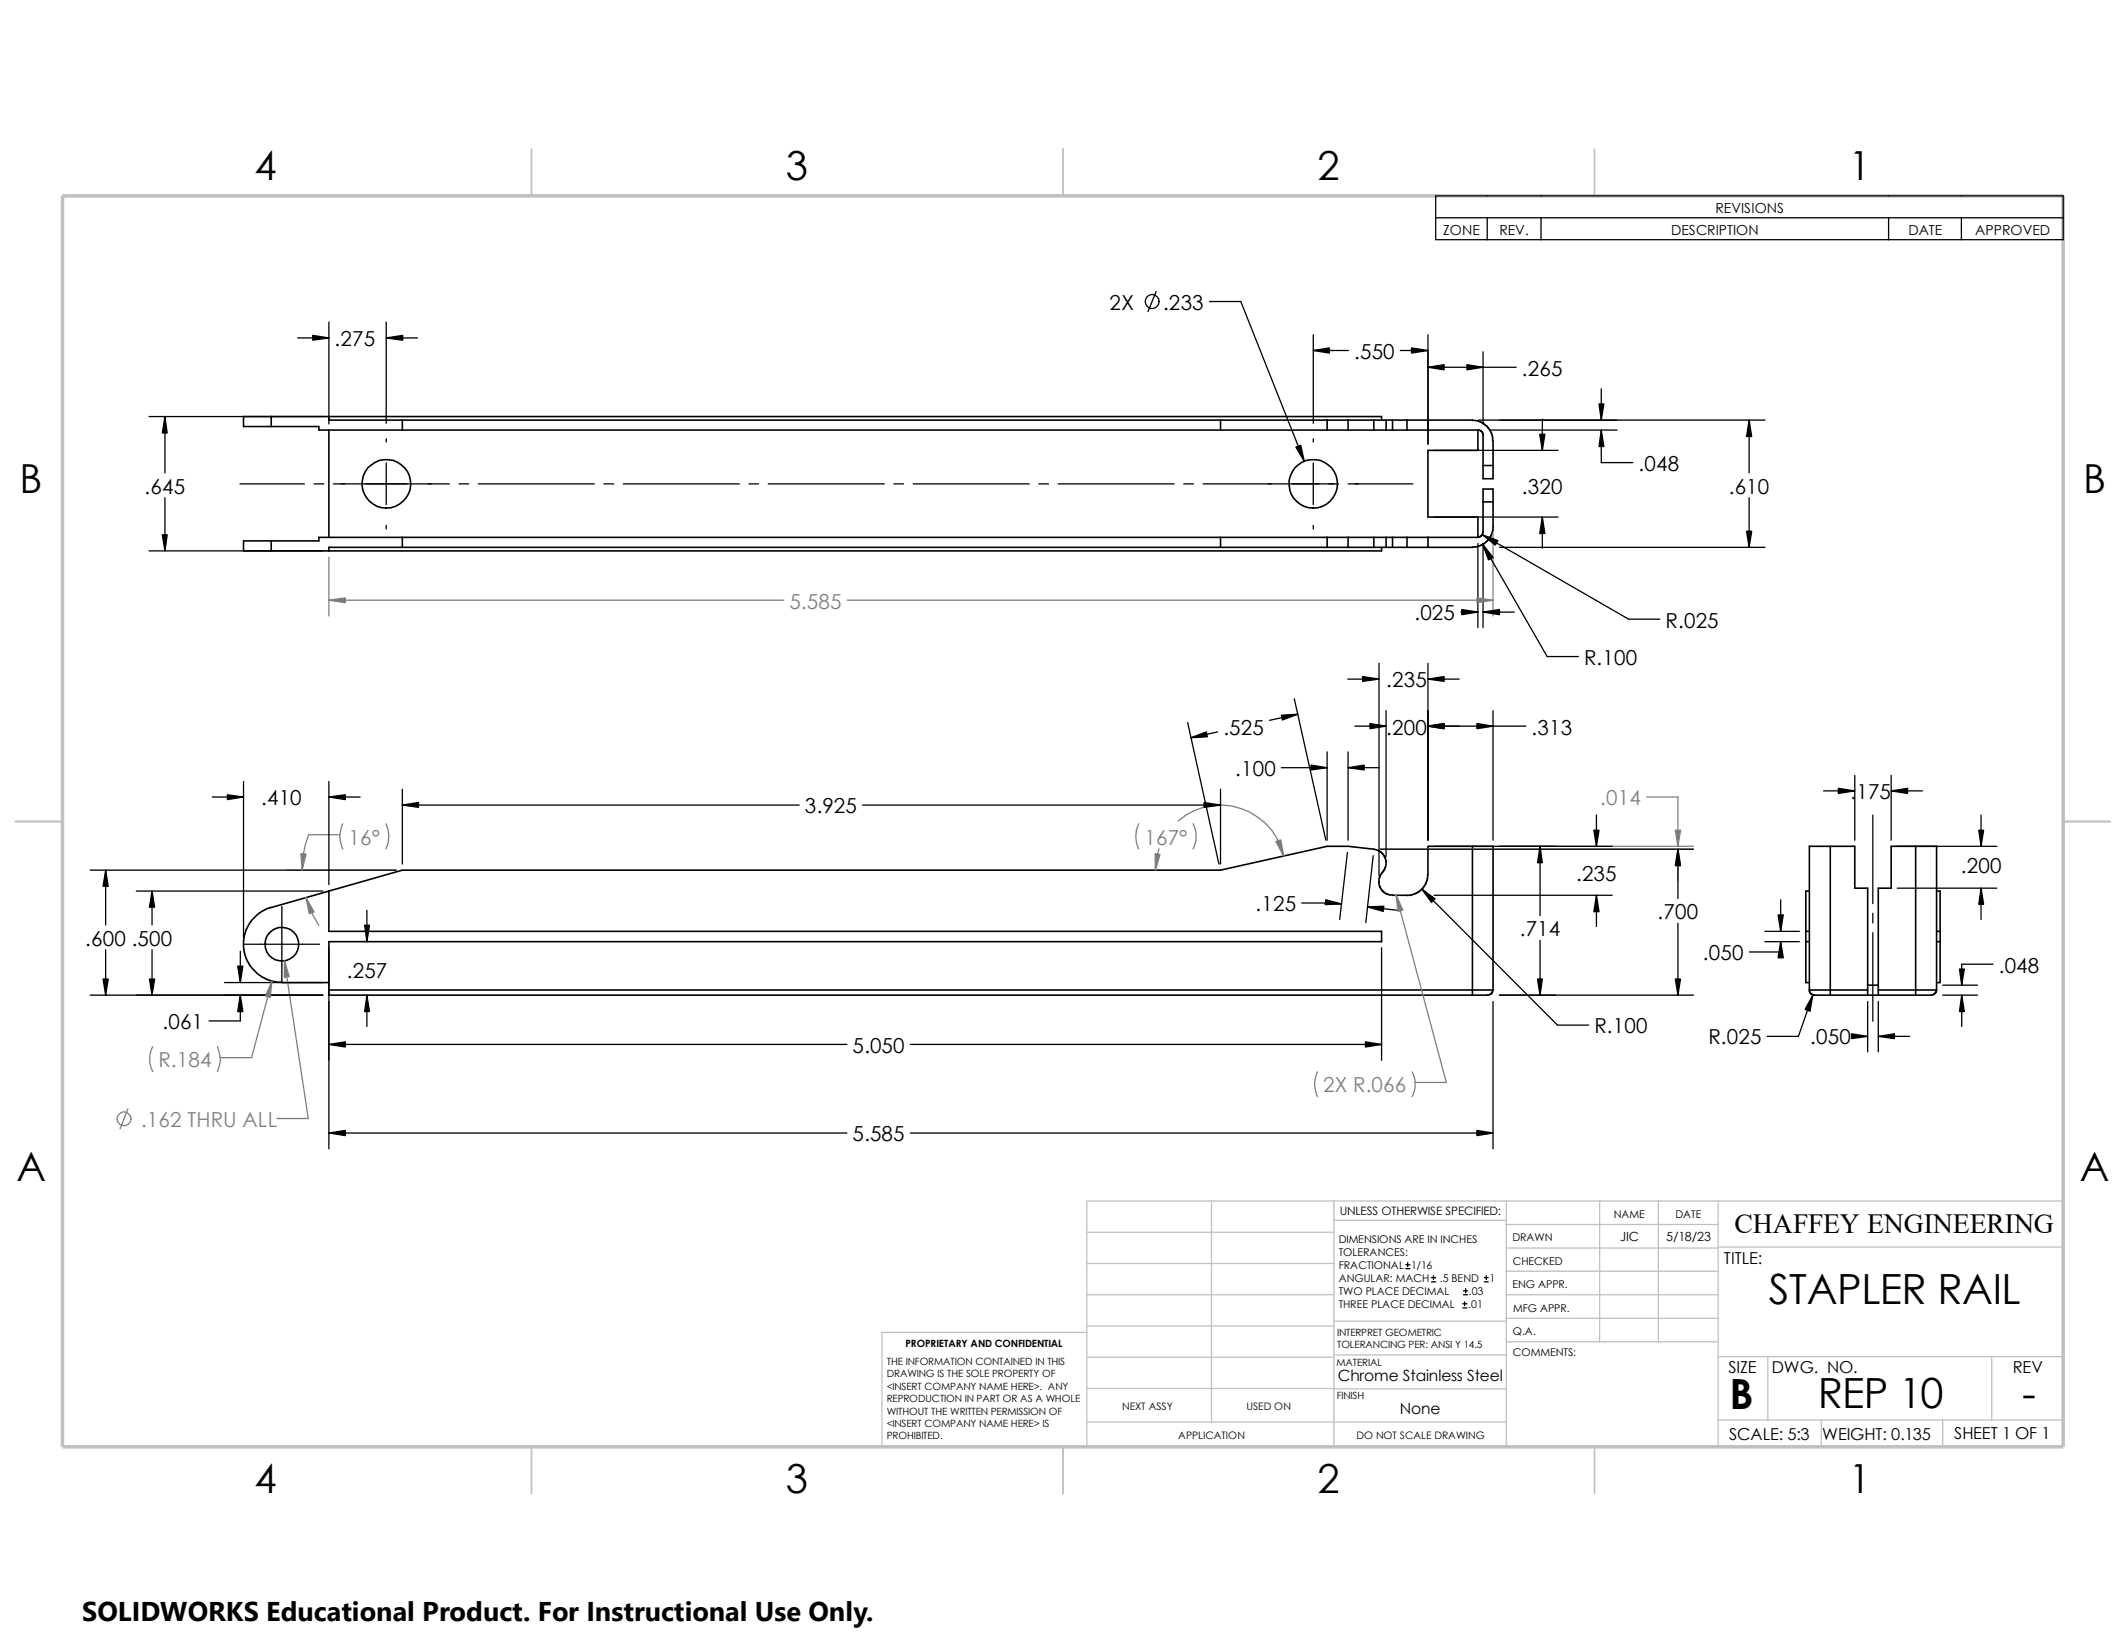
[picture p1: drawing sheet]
<svg xmlns="http://www.w3.org/2000/svg" width="279mm" height="216mm" viewBox="0 0 279 216" stroke-linecap="round" stroke-linejoin="round" font-family="sans-serif">
<g fill="none" stroke="#c0c0c0" stroke-width=".17">
<path d="M159.2 157.8v29.1M175.3 157.8v32.3M198 157.8v32.3M210.2 157.8v18.5M217.9 157.8v18.5M225.8 157.8v32.3M271.1 157.8h-128.3v32.3M142.8 174.2h32.5M142.8 175.1h-26.9v15M142.8 178.4h32.5M142.8 170.1h32.5M142.8 161.9h32.5"/>
<path d="M142.8 166h32.5M175.3 173.6h22.7M175.3 178.1h22.7M175.3 160.4h22.7M198 170.1h27.8M198 160.9h27.8M198 164h27.8M198 173.2h27.8M198 167h27.8M198 176.3h27.8M225.8 163.9h45.3M225.8 178.3h45.3"/>
<path d="M232.3 178.3v8.3M261.7 178.3v8.3M142.8 186.9h55.2M142.8 182.5h32.5M175.3 182.5h22.7M225.8 186.6h45.3M239.4 186.6v3.5M255.3 186.6v3.5"/>
</g>
<path d="M69.8 19.6v6.1M139.7 19.6v6.1M209.5 19.6v6.1M2 107.9h6.2M271.1 107.9h6.2M69.8 190.1v6.2M139.7 190.1v6.2M209.5 190.1v6.2" fill="none" stroke="#c0c0c0" stroke-width=".21"/>
<path d="M8.2 25.7h262.9v164.4h-262.9z" fill="none" stroke="#c0c0c0" stroke-width=".47"/>
<g fill="none" stroke="#000" stroke-width=".21">
<path d="M35.6 54.7h-3.6v1.3h3.6M35.6 54.7h146v.5M35.6 56h6.3v.5h138.7M35.6 54.7v1.3M43.2 54.7v.5h137.4M43.2 56.5v14.1M52.9 55.2v1.3M160.4 55.2v1.3M174.4 55.2v1.3M177.2 55.2v1.3M180.6 56.5h1.6M180.6 55.2h1.6"/>
<path d="M180.6 55.2v1.3M182.2 56.5h.8M182.2 55.2h.8M182.2 55.2v1.3M183 56.5h1.9M183 55.2h1.9M183 55.2v1.3M184.9 55.2v1.3M184.9 56.5h2.8M184.9 55.2h2.8M187.7 55.2h5.8l1 .2 .9 .6 .4 .5 .4 1v5.4h-1.3v-5.7M187.7 55.2v1.3"/>
<path d="M187.7 56.5h6.5M194.2 56.5l.2 .1a.81 .81 0 0 1 .5 .6M194.2 56.5v2.7h-6.5v8.7h6.5v2.7M35.6 71.1h-3.6v1.3h3.6M35.6 71.1v1.3M52.9 70.6v1.3M160.4 70.6v1.3M174.4 70.6v1.3M177.2 70.6v1.3M180.6 71.9h1.6M180.6 70.6h1.6M180.6 71.9h-137.4v.5"/>
<path d="M180.6 70.6v1.3M180.6 70.6h-138.7v.5h-6.3M181.6 71.9v.5h-146M182.2 71.9h.8M182.2 70.6h.8M182.2 70.6v1.3M183 70.6h1.9M183 71.9h1.9M183 70.6v1.3M184.9 70.6v1.3M184.9 71.9h2.8M184.9 70.6h2.8"/>
<path d="M187.7 70.6v1.3M187.7 70.6h6.5M194.9 61.2h1.3M194.9 66h1.3M196.2 69.2v-4.9h-1.3v5.6l-.1 .4-.2 .2-.4 .1M196.3 69.2l-.1 .6-.4 .9-.8 .8-.9 .3-.6 .1h-5.8M43.2 117.1v5.3h138.4v1.3h-138.4v6.4M180.5 111.6l.6 .1 .5 .4 .3 .3 .3 .7-.2 1-.6 .8-.2 .6 .1 .9 .3 .6 .5 .4 .5 .2h2.3M180.6 111.6l-3.4-.4h-2.8l-14 3.1h-107.5l-17.4 5-.7 .2-.9 .6-1.2 1.3-.5 1.2-.2 1v.9l.2 1 .7 1.5 1.2 1.1 1.4 .8 1 .2h.5M193.5 111.2h-5.8v3.7l-.3 1.2-.4 .6-.6 .5-.9 .4-.6 .1M193.5 111.2v18.9M193.5 111.2h2.7v18.9"/>
<path d="M237.8 117.1h-.5v12h.5M240.5 111.2h-2.7v18.9M240.5 111.2h3.3v5.5h1.6v13.4M240.5 111.2v18.9M251.8 111.2h-3.3v5.5h-1.7v13.4M251.8 111.2v18.9M251.8 111.2h2.7v18.9M254.5 117.1h.5v12h-.5M37 129.1h6.2M43.2 130.1h150.3M43.2 130.1v.7h150.3M193.5 130.1h2.7"/>
<path d="M193.5 130.1v.7M196.2 130.1l-.1 .4-.4 .2-2.2 .1M237.3 123.7h.5M237.3 122.4h.5M237.8 130.1h2.7M237.8 130.1l.1 .4 .3 .2 2.3 .1M240.5 130.1v.7M240.5 130.1h4.9M240.5 130.8h11.3M245.4 129.5h1.4M245.4 130.1v.7M246.8 130.1h5"/>
<path d="M246.8 130.1v.7M251.8 130.1v.7M251.8 130.1h2.7M254.5 123.7h.5M254.5 122.4h.5M254.5 130.1l-.1 .4-.4 .2-2.2 .1"/>
<circle cx="50.8" cy="63.6" r="3.2"/>
<circle cx="172.6" cy="63.6" r="3.2"/>
<circle cx="37.1" cy="124.1" r="2.21"/>
</g>
<g fill="none" stroke="#000" stroke-width=".17">
<path d="M151.9 38.3l-1 2.6M159 39.6h4.1l8.3 21M188.7 25.7h82.4v5.8h-82.4zM188.7 28.6h82.4M195.5 28.6v2.9M202.5 28.6v2.9M248.2 28.6v2.9M257.8 28.6v2.9M19.6 54.7h22.8M21.7 54.7v7.4M39.1 44.4h4.1M43.2 42.3v13.4"/>
<path d="M50.8 42.3v13.3M50.8 57.7v.4M50.8 44.4h4.1M172.6 44v11.6M172.6 57.7v.4M172.6 46.1h4.6M184 46.1h3.7M187.7 44v14.4M187.7 48.3h11.6M188.5 59.2h16.3M194.3 55.2h37.6M194.9 46.2v9.5"/>
<path d="M195.7 56.5h16.8M202.7 55.1v4.1M210.4 56.5v4.3h4.2M210.4 51.1v4.1M229.9 55.2v6.9M19.6 72.4h22.8M21.7 65.4v7M31.5 63.6h8.5M41.3 63.6h1.2M43.8 63.6h15.3M50.8 60.8v5.5M50.8 69v.5"/>
<path d="M60.3 63.6h1.3M62.9 63.6h15.2M79.4 63.6h1.2M81.9 63.6h15.3M98.4 63.6h1.3M101 63.6h15.2M117.5 63.6h1.2M120 63.6h15.3M136.5 63.6h1.3M139.1 63.6h15.2M155.6 63.6h1.2M158.1 63.6h17.8"/>
<path d="M172.6 60.8v5.5M172.6 69v.5M177.2 63.6h8.5M188.5 67.9h16.3M194.2 71.4v11.1M194.8 70.3l19.2 11.1h4.1M194.9 71.5l8.4 14.8h4.1M194.9 71.4v11.1M197.1 71.9h34.8M202.7 67.9v4.2M229.9 65.4v6.5M156.1 95l4.1 18.5"/>
<path d="M160 96.2l-3.5 .7M170.1 91.8l4.1 18.6M170.6 93.9l-3.8 .8M174.4 98.8v11.6M177.1 89.2h4.1M177.2 98.8v11.6M178.1 95.4h4.1M181.2 87.2v27.8M182.2 93.4v19.2M187.7 89.2h4.1M187.7 87.2v23.2M187.7 95.4h12.8"/>
<path d="M192 80.4h2.2M194.9 80.4h4.1M196.2 93.4v17M11.9 114.3h40.2M13.9 114.3v7.2M17.9 117.1h24.5M20 117.1v4.4M27.9 104.7h4.1M32 102.7v20.5M37 119.1v9.9M43.2 102.7v13.5M43.2 104.7h4.1"/>
<path d="M48.2 119.6v4.1M52.9 105.8h52.1M52.9 103.7v9.8M113.4 105.8h47M160.4 103.7v9.8M168.4 100.9h6M171.1 118.7h4.1l1.1 .1M177.1 112l-1 8.8M177.2 100.9h4.1M179.7 119.2l4.1 .4M180.5 112.4l-1 8.8M181.4 111.6h41.1"/>
<path d="M186.9 116.8l17.8 17.9h4.1M188.5 111.2h23.4M188.5 117.6h23.4M202.4 111.2v9.1M209.8 107.1v4.1M209.8 117.6v4.2M220.5 111.6v6.5M234 118.2v4.2M239.6 103.9h4.2M243.8 101.9v8.5M246.1 107.1v11.6M248.5 101.9v8.5"/>
<path d="M248.5 103.9h4.1M249.3 111.2h13.1M249.3 116.7h13.1M260.3 107.1v4.1M260.3 116.7v4.1M11.9 130.8h30.5M13.9 124.8v6M20 124.8v6M29.5 129.1h12.9M31.6 125v4.1M31.6 130.8v3.4h-4.1M32.1 124.1h9.9"/>
<path d="M43.2 124.5v26.5M43.2 137.2h68.1M48.2 130.8v4.1M119.6 137.2h62M181.6 124.5v14.8M196.2 131.6v19.4M197.1 130.8h25.4M202.4 123.6v7.2M220.5 121.3v9.5M231.9 123.7h4.6M231.9 122.4h4.6M234 123.7v1.4h-4.1"/>
<path d="M238.3 130.7l-2 5.5h-4.1M244 136.2h1.4M245.4 131.6v6.6M246.1 120v1.3M246.1 122.6v11.6M246.8 136.2h4.2M246.8 131.6v6.6M255.3 130.8h4.6M255.3 129.5h4.6M257.8 130.8v4.1M261.9 126.7h-4.1v2.8M43.2 148.9h68.1"/>
<path d="M119.6 148.9h76.6M184.7 166.7h.6M184.7 166.2h.6M185 165.9v.6M188.1 168.4h.6M188.1 167.9h.6M188.4 167.6v.5M192.2 171.9h.6M192.2 171.3h.6M192.3 170.1h.6M192.3 169.6h.6M192.5 171.1v.5"/>
<path d="M192.6 169.3v.6M195.1 168.4h.5M195.1 167.9h.5M195.3 167.6v.5"/>
<circle cx="151.4" cy="39.6" r=".91"/>
</g>
<g fill="none" stroke="#808080" stroke-width=".17">
<path d="M43.2 73.2v7.7M43.2 78.9h59.8M111.3 78.9h84.9M196.2 70v10.9M37.7 114.3h14.4M40.2 117.9a14.5 14.5 0 0 0 1.7 3.7M44.7 109.7h-4.1a13.1 13.1 0 0 0-.9 4.6M45 108.2a3.8 3.8 0 0 0 0 3.3M50.7 108.2a3.8 3.8 0 0 1 0 3.3M149.6 108.2a3.8 3.8 0 0 0 0 3.3M152.3 111.5a9.1 9.1 0 0 0-.5 2.8M154.9 107.9a8.5 8.5 0 0 1 13.8 4.6"/>
<path d="M156.8 108.2a3.8 3.8 0 0 1 0 3.3M181.4 111.6h41.1M183.5 117.6l6.6 24.6h-4.1M197.1 111.2h25.4M216.4 104.7h4.1v6.5M220.5 111.6v4.1M20.1 137.5a3.7 3.7 0 0 0 0 3.3M28.6 137.5a3.7 3.7 0 0 1 0 3.3M35.7 128.9l-2.6 10.1h-4.1M37.4 126.3l3.1 20.7h-4.1M16.8 145.7l-1 2.6M173.1 140.8a3.7 3.7 0 0 0 0 3.3"/>
<path d="M185.6 140.8a3.7 3.7 0 0 1 0 3.3"/>
<circle cx="16.3" cy="147" r=".91"/>
</g>
<g fill="#808080" stroke="#808080" stroke-width=".17">
<path d="M183.5 117.6l.9 2-.7 .2z"/>
<path d="M220.2 109.1h.7l-.4 2.1z"/>
<path d="M40.2 117.9l1.1 1.9-.7 .3z"/>
<path d="M35.7 128.9l-.2 2.2-.6-.2z"/>
<path d="M39.5 112.2h.7l-.5 2.1z"/>
<path d="M37.4 126.3l.6 2-.6 .1z"/>
<path d="M220.5 111.6l.4 2.1h-.7z"/>
<path d="M167.7 110.6l.6-.2 .4 2.1z"/>
<path d="M151.8 112.2l.6 .1-.6 2z"/>
<path d="M43.2 78.9l2.2-.3v.6z"/>
<path d="M194.1 78.6l2.1 .3-2.1 .3z"/>
</g>
<g fill="#000" stroke="#000" stroke-width=".17">
<path d="M21.7 54.7l.3 2.2h-.7zM41.1 44.1l2.1 .3-2.1 .3zM50.8 44.4l2.1-.3v.6zM172.6 46.1l2.1-.4v.7zM185.5 45.7l2.2 .4-2.2 .3zM187.7 48.3l2.1-.4v.7zM192.8 47.9l2.1 .4-2.1 .3zM202.4 57.1h.6l-.3 2.1zM210.1 53.1h.7l-.4 2.1zM210.4 56.5l.4 2.2h-.7zM229.9 55.2l.3 2.2h-.7zM21.3 70.3h.7l-.3 2.1z"/>
<path d="M170.3 58.8l.6-.3 .5 2.1zM194.8 70.3l2 .7-.3 .6zM194.9 71.5l1.3 1.7-.6 .4zM202.7 67.9l.3 2.2h-.6zM229.5 69.8h.7l-.3 2.1zM156.5 96.9l2-.7 .2 .6zM168.4 94l2.2-.1-2.1 .7zM179.1 88.9l2.1 .3-2.1 .3zM180 95.1l2.2 .3-2.2 .4zM187.7 89.2l2.1-.3v.6zM187.7 95.4l2.1-.3v.7zM192.1 80.1l2.1 .3-2.1 .4z"/>
<path d="M194.9 80.4l2.2-.3v.7zM194.1 95.1l2.1 .3-2.1 .4zM13.9 114.3l.3 2.2h-.7zM20 117.1l.3 2.1h-.7zM29.9 104.4l2.1 .3-2.1 .4zM43.2 104.7l2.2-.3v.7zM52.9 105.8l2.1-.3v.6zM158.2 105.5l2.2 .3-2.2 .3zM172.3 100.5l2.1 .4-2.1 .3zM174.2 118.2l2.1 .6-2.1 .1zM177.2 100.9l2.1-.4v.7zM179.7 119.2l2.2-.1-.1 .7z"/>
<path d="M186.9 116.8l1.7 1.3-.5 .5zM202.4 111.2l.3 2.2h-.6zM209.5 109.1h.6l-.3 2.1zM209.8 117.6l.3 2.2h-.6zM220.5 111.6l.4 2.1h-.7zM241.6 103.6l2.2 .3-2.2 .4zM248.5 103.9l2.2-.3v.7zM260.1 109.1h.6l-.4 2.1zM260.3 116.7l.4 2.1h-.6zM13.5 128.7h.7l-.3 2.1zM19.6 128.7h.7l-.3 2.1zM31.2 127h.7l-.3 2.1z"/>
<path d="M31.6 130.8l.3 2.1h-.7zM43.2 137.2l2.2-.3v.7zM47.9 121.6h.7l-.4 2.1zM48.2 130.8l.4 2.1h-.7zM179.5 136.9l2.1 .3-2.1 .4zM202.1 128.7h.6l-.3 2.1zM220.2 128.7h.7l-.4 2.1zM233.7 120.2h.7l-.4 2.2zM234 123.7l.4 2.2h-.7zM238.3 130.7l-.4 2.2-.7-.3zM243.3 135.8l2.1 .4-2.1 .3zM246.8 136.2l2.2-.4v.7z"/>
<path d="M257.8 130.8l.3 2.1h-.6zM257.5 127.3h.6l-.3 2.2zM43.2 148.9l2.2-.4v.7zM194.1 148.5l2.1 .4-2.1 .3z"/>
</g>
<path d="M10.8 209.2h104.1v6.7h-104.1z" fill="#fff"/>
<g font-size="5.5">
<text x="232.5" y="171.4">STAPLER RAIL</text>
<text x="227.3" y="185.2">B</text>
<text x="238.9" y="185.1">REP 10</text>
<text x="265.8" y="185.1">-</text>
</g>
<g font-size="5.3">
<text x="33.4" y="23.7">4</text>
<text x="103.3" y="23.7">3</text>
<text x="173.1" y="23.7">2</text>
<text x="243" y="23.7">1</text>
<text x="2.6" y="64.7">B</text>
<text x="273.8" y="64.7">B</text>
<text x="2.2" y="155.2">A</text>
<text x="273.3" y="155.2">A</text>
<text x="33.4" y="196.2">4</text>
<text x="103.3" y="196.2">3</text>
<text x="173.1" y="196.2">2</text>
<text x="243" y="196.2">1</text>
</g>
<g font-size="3.6">
<text x="228" y="162">CHAFFEY ENGINEERING</text>
<text x="10.8" y="213">SOLIDWORKS Educational Product. For Instructional Use Only.</text>
</g>
<g font-size="2.7">
<text x="145.8" y="40.7">2X</text>
<text x="152.9" y="40.7">.233</text>
<text x="44" y="45.5">.275</text>
<text x="178" y="47.1">.550</text>
<text x="200" y="49.4">.265</text>
<text x="19" y="64.9">.645</text>
<text x="200" y="64.9">.320</text>
<text x="215.3" y="61.9">.048</text>
<text x="227.2" y="64.9">.610</text>
<text x="185.9" y="81.5">.025</text>
<text x="218.9" y="82.5">R.025</text>
<text x="208.2" y="87.3">R.100</text>
<text x="182.2" y="90.3">.235</text>
<text x="160.8" y="96.5">.525</text>
<text x="162.3" y="101.9">.100</text>
<text x="182.2" y="96.5">.200</text>
<text x="201.3" y="96.5">.313</text>
<text x="34.3" y="105.8">.410</text>
<text x="105.8" y="106.8">3.925</text>
<text x="243.2" y="105">.175</text>
<text x="165" y="119.8">.125</text>
<text x="207.1" y="115.7">.235</text>
<text x="257.7" y="114.7">.200</text>
<text x="11.2" y="124.2">.600 .500</text>
<text x="199.7" y="123">.714</text>
<text x="217.8" y="120.8">.700</text>
<text x="45.6" y="128.5">.257</text>
<text x="223.8" y="126.2">.050</text>
<text x="262.7" y="127.8">.048</text>
<text x="21.4" y="135.2">.061</text>
<text x="209.5" y="135.8">R.100</text>
<text x="224.5" y="137.2">R.025</text>
<text x="237.9" y="137.2">.050</text>
<text x="112" y="138.3">5.050</text>
<text x="112" y="150">5.585</text>
</g>
<g font-size="2.7" fill="#808080">
<text x="103.7" y="80">5.585</text>
<text x="210.3" y="105.8">.014</text>
<text x="45.8" y="111">16°</text>
<text x="150.4" y="111">167°</text>
<text x="20.8" y="140.3">R.184</text>
<text x="173.9" y="143.6">2X R.066</text>
<text x="18.5" y="148.1">.162 THRU ALL</text>
</g>
<g font-size="2.2">
<text x="226.6" y="166.1">TITLE:</text>
<text x="227.2" y="180.4">SIZE</text>
<text x="232.8" y="180.4">DWG. NO.</text>
<text x="264.5" y="180.5">REV</text>
<text x="227.2" y="189.2">SCALE: 5:3</text>
<text x="239.5" y="189.2">WEIGHT: 0.135</text>
<text x="256.8" y="189.1">SHEET 1 OF 1</text>
</g>
<g font-size="2">
<text x="175.8" y="181.5">Chrome Stainless Steel</text>
<text x="184" y="185.8">None</text>
</g>
<g font-size="1.8">
<text x="225.5" y="27.9">REVISIONS</text>
<text x="189.7" y="30.8">ZONE</text>
<text x="197.1" y="30.8">REV.</text>
<text x="219.6" y="30.8">DESCRIPTION</text>
<text x="250.8" y="30.8">DATE</text>
<text x="259.6" y="30.8">APPROVED</text>
</g>
<g font-size="1.7">
<text x="212.9" y="163">JIC</text>
<text x="219" y="163.1">5/18/23</text>
</g>
<text font-size="1.5" x="176.1" y="159.7">UNLESS OTHERWISE SPECIFIED:</text>
<g font-size="1.4">
<text x="212.1" y="160">NAME</text>
<text x="220.2" y="160.1">DATE</text>
<text x="175.9" y="163.4">DIMENSIONS ARE IN INCHES</text>
<text x="175.9" y="165.1">TOLERANCES:</text>
<text x="175.9" y="166.8">FRACTIONAL 1/16</text>
<text x="198.8" y="163.1">DRAWN</text>
<text x="198.8" y="166.3">CHECKED</text>
<text x="175.9" y="171.9">THREE PLACE DECIMAL</text>
<text x="175.9" y="170.2">TWO PLACE DECIMAL</text>
<text x="175.9" y="168.5">ANGULAR: MACH</text>
<text x="189.2" y="168.5">.5 BEND</text>
<text x="193" y="171.9">.01</text>
<text x="193" y="170.2">.03</text>
<text x="195.7" y="168.5">1</text>
<text x="198.8" y="169.3">ENG APPR.</text>
<text x="198.8" y="172.4">MFG APPR.</text>
<text x="198.8" y="178.1">COMMENTS:</text>
<text x="198.8" y="175.4">Q.A.</text>
<text x="147.5" y="185.3">NEXT ASSY</text>
<text x="163.8" y="185.3">USED ON</text>
<text x="154.9" y="189.1">APPLICATION</text>
<text x="178.3" y="189.1">DO NOT SCALE DRAWING</text>
</g>
<g font-size="1.3">
<text x="116.5" y="179.3">THE INFORMATION CONTAINED IN THIS</text>
<text x="119" y="177">PROPRIETARY AND CONFIDENTIAL</text>
<text x="175.6" y="179.5">MATERIAL</text>
<text x="175.7" y="175.5">INTERPRET GEOMETRIC</text>
<text x="175.7" y="177.1">TOLERANCING PER: ANSI Y 14.5</text>
<text x="116.5" y="181">DRAWING IS THE SOLE PROPERTY OF</text>
<text x="116.5" y="182.6">&lt;INSERT COMPANY NAME HERE&gt;. ANY</text>
<text x="116.5" y="184.2">REPRODUCTION IN PART OR AS A WHOLE</text>
<text x="116.5" y="185.9">WITHOUT THE WRITTEN PERMISSION OF</text>
<text x="175.7" y="183.9">FINISH</text>
<text x="116.5" y="189.1">PROHIBITED.</text>
<text x="116.5" y="187.5">&lt;INSERT COMPANY NAME HERE&gt; IS</text>
</g>
</svg>
